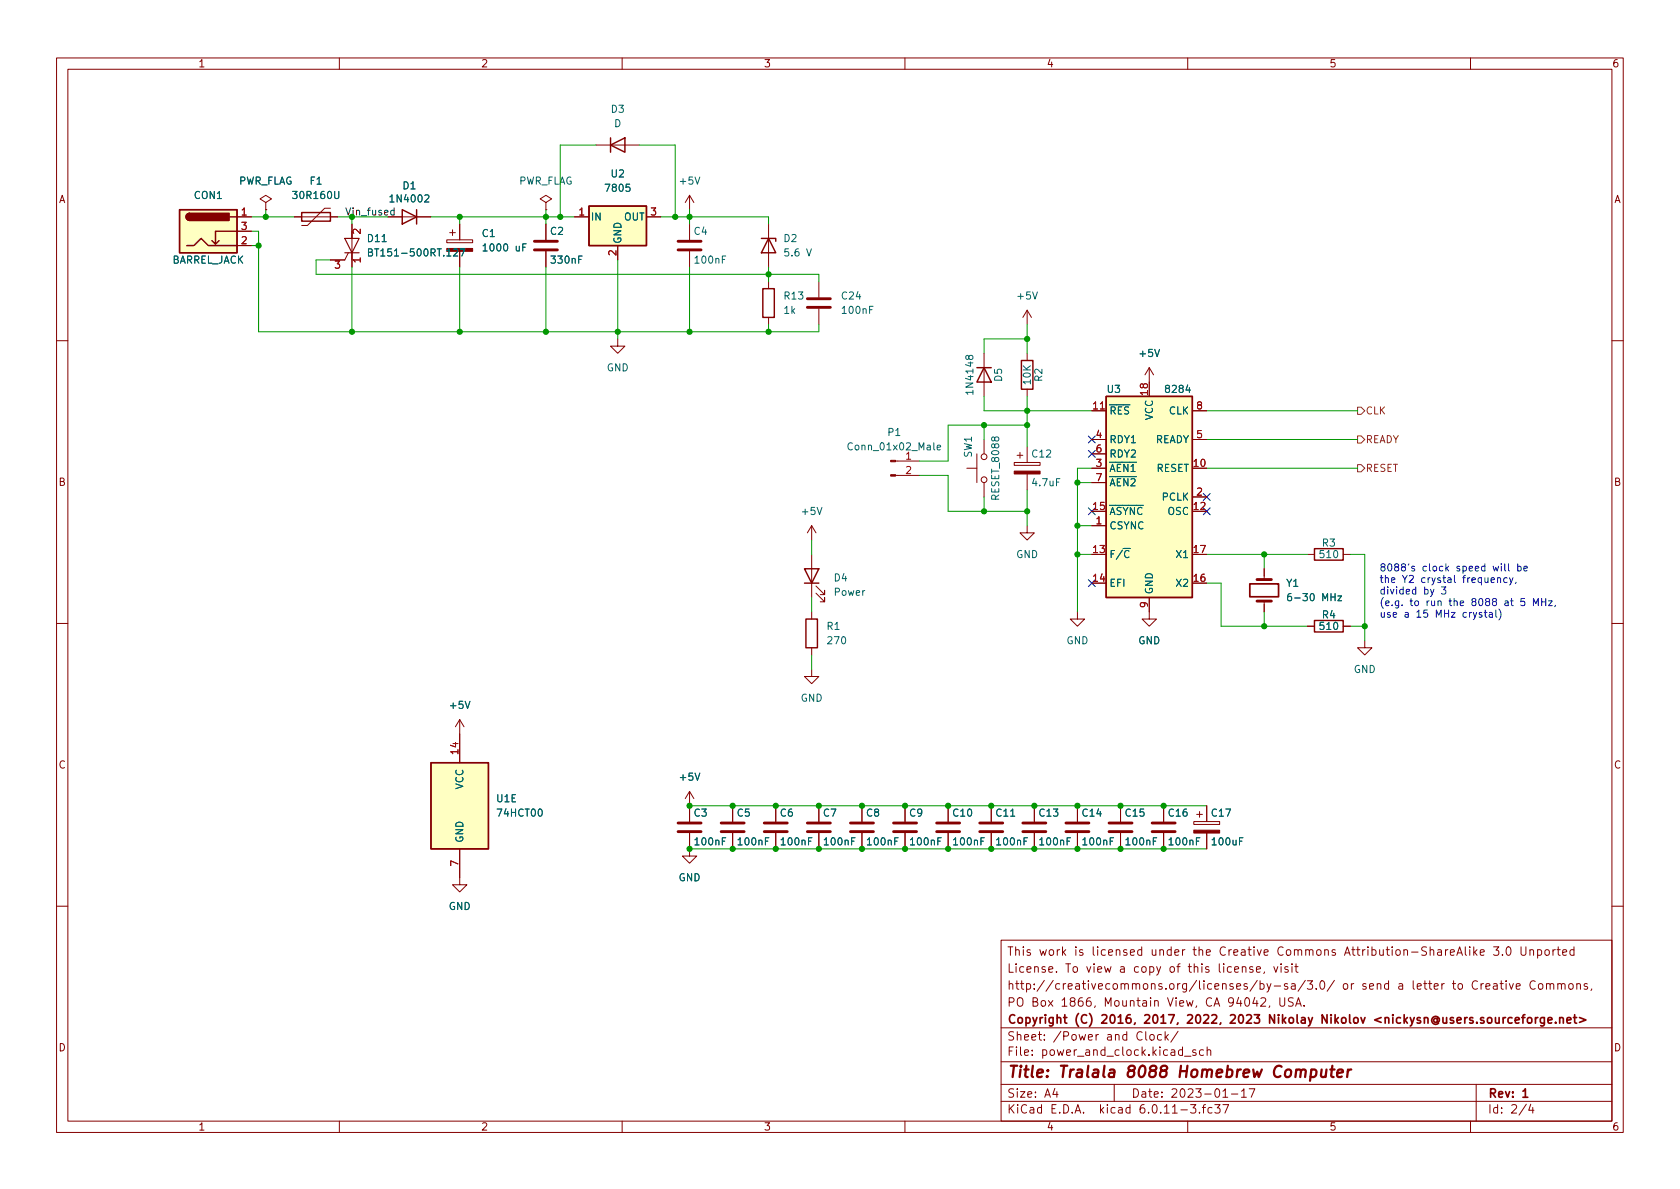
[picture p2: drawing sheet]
<svg xmlns="http://www.w3.org/2000/svg" width="297mm" height="210mm" viewBox="0 0 297 210" stroke-linecap="round" stroke-linejoin="round" font-family="sans-serif">
<g fill="none" stroke="#840000" stroke-width=".18">
<path d="M10 10.2h277v190.1h-277zM12 12.2h273v186.1h-273zM60 10.2v2M110 10.2v2M160 10.2v2M210 10.2v2M260 10.2v2M41.9 38.3h2.5M47 35.8l1-.6-1-.7-1 .7 1 .6v1.3M47 37.1h.1M52.1 38.3h7.6M58.4 36.8h-1l-3 3.1h-1.1"/>
<path d="M62.2 39.6v7.6M68.6 38.3h7.6M81.3 39.6v2.8M96.5 35.8l1-.6-1-.7-1 .7 1 .6v1.3M96.5 37.1h.1M96.5 39.6v2.8M101.6 38.3h2.5M105.4 25.6h7.6M114.3 38.3h2.5M121.9 34.5l-.7 1.3M121.9 34.5v2.6M121.9 39.6v2.8"/>
<path d="M121.9 34.5l.8 1.3M135.9 39.6v7.6M41.9 43.4h2.5M41.9 40.9h2.5M61.6 44.7l-.6 1.3h-2.6M79 42.4h4.6v.5h-4.6zM79.5 41.1h1M80 40.6v1.1M81.3 44.4v2.8M96.5 44.4v2.8M109.2 59.9v1.3h1.3l-1.3 1.3-1.3-1.3h1.3M109.2 43.4v2.6"/>
<path d="M121.9 44.4v2.8M135.9 49.8v1.2M135.9 56.1v1.3M144.8 49.8v2.8M144.8 54.6v2.8M181.6 54.9v2.5M181.6 54.9l-.8 1.2M181.6 54.9l.8 1.2M10 60.2h2M174 62.5v7.6M174 77.7v2.6M181.6 62.5v1.2"/>
<path d="M181.6 68.8v1.3M181.6 79v2.8M193 72.6h2.6M193 77.7h2.6M203.2 65v5.1M203.2 65l-.8 1.3M203.2 65l.8 1.3M210.8 72.6h2.6M210.8 77.7h2.6M285 60.2h2M143.5 93l-.8 1.2M143.5 93v2.5"/>
<path d="M143.5 98v7.7M143.5 93l.8 1.2M158.3 84.1h4.3M158.3 81.5h4.3M170.9 82.8h1.8M172.7 80.3v5M174 85.3v2.6M179.3 81.8h4.6v.5h-4.6zM179.8 80.5h1M180.3 80v1M181.6 93v1.2h1.3l-1.3 1.3-1.3-1.3h1.3M181.6 83.8v2.8"/>
<path d="M193 82.8h2.6M193 93h2.6M193 90.4h2.6M193 98h2.6M193 80.3h2.6M193 85.3h2.6M210.8 82.8h2.6M210.8 90.4h2.6M210.8 98h2.6M210.8 87.9h2.6M231.1 98h1.3M237.5 98h1.3"/>
<path d="M10 110.2h2M143.5 118.4v1.2h1.3l-1.3 1.3-1.3-1.3h1.3M143.5 108.2v1.3M143.5 114.5v1.3M144.3 104.9l1.5 1.5v-.7v.7h-.8M144.3 103.6l1.5 1.6v-.8v.8h-.8M190.5 108.2v1.3h1.3l-1.3 1.2-1.3-1.2h1.3M193 103.1h2.6M203.2 105.7v3.8h1.3l-1.3 1.2-1.3-1.2h1.3M210.8 103.1h2.6M223.5 100.6v1.9M223.5 106.3v1.9"/>
<path d="M231.1 110.7h1.3M237.5 110.7h1.3M241.3 113.3v1.2h1.3l-1.3 1.3-1.3-1.3h1.3M285 110.2h2M81.3 127.2v7.7M81.3 127.2l-.8 1.3M81.3 127.2l.7 1.3M121.9 139.9v5.4M121.9 139.9l-.7 1.3M121.9 139.9l.8 1.3M81.3 150.1v6.4h1.2l-1.2 1.2-1.3-1.2h1.3M121.9 147.3v4.1h1.3l-1.3 1.2-1.3-1.2h1.3"/>
<path d="M129.5 142.5v2.8M129.5 147.3v2.8M137.2 142.5v2.8M137.2 147.3v2.8M144.8 142.5v2.8M144.8 147.3v2.8M152.4 142.5v2.8M152.4 147.3v2.8M160 142.5v2.8M160 147.3v2.8M167.6 142.5v2.8M167.6 147.3v2.8"/>
<path d="M175.3 142.5v2.8M175.3 147.3v2.8M182.9 142.5v2.8M182.9 147.3v2.8M190.5 142.5v2.8M190.5 147.3v2.8M198.1 142.5v2.8M198.1 147.3v2.8M205.7 142.5v2.8M205.7 147.3v2.8M211.1 145.3h4.5v.5h-4.5zM211.6 144h1"/>
<path d="M212.1 143.5v1M213.4 142.5v2.8M213.4 147.3v2.8M10 160.2h2M177 166.3h108v32h-108zM186.8 171.8v.1M193.6 177.9l-.1 .2M201.9 168l-.5-.1-.3 .3v.4l.2 .3h.6M201.9 167.4v1.5M204.1 177.1l.3-.2 .3 .1 .1 .9M215.6 170.4v1.3l.2 .2M222.3 173.4l-1.3 1.9"/>
<path d="M222.8 174l.4-.1 .3 .3v.4l-.1 .3h-.6M222.8 173.4v1.5M224 173.9l.4 1M224.7 173.9l-.5 1.4-.2 .1M225.2 170.9l.4 1 .3-1M225.3 174.4h1.1M226.3 176.4v1.2l.3 .3h.3l.2-.3v-1.2M226.9 167.6a.6 .6 0 0 0-.8 0 .6 .6 0 0 0-.2 .7 .56 .56 0 0 0 .3 .6 .56 .56 0 0 0 .7-.1M227.6 174l-.3-.1-.2 .2v.3l.5 .1v.4h-.5M228.4 174h.5l.1 .9M229 174.3l-.5 .1a.29 .29 0 0 0-.2 .2 .29 .29 0 0 0 .2 .3h.5M230.8 173.4l-1.3 1.9"/>
<path d="M231.1 173.4h1l-.5 .6 .4 .1v.7l-.2 .1h-.4l-.3-.1M232.7 174.8v.1M233.5 173.6l.2-.2a.81 .81 0 0 1 .6 .7 .81 .81 0 0 1-.3 .8h-.1a.81 .81 0 0 1-.4-1.3zM235.9 173.4l-1.3 1.9M237.7 168.9l.5-1.5 .5 1.5M237.9 168.5h.7M259.9 167.4v.2M259.9 167.9v1M260.6 167.4v1.5M260.7 168.4l.5 .5M261.2 167.9l-.6 .6M261.7 168.4l.7-.1v-.3l-.5-.1-.2 .2 .1 .8h.6"/>
<path d="M264.1 167.4h.9l-.5 .6 .4 .1v.7l-.2 .1h-.4l-.2-.1M268.9 167.4v1.2l.3 .3h.3l.3-.3v-1.2M271.4 173.6a.6 .6 0 0 0-.7 0 .6 .6 0 0 0-.2 .7 .56 .56 0 0 0 .3 .6 .56 .56 0 0 0 .6-.1M285 160.2h2M60 198.3v2M110 198.3v2M160 198.3v2M177 194.8h108M177 191.8h108M177 187.8h108M177 181.8h108M182.5 186.5v.1"/>
<path d="M182.5 185.7v.1M184.6 183.8v.1M184.6 183v.1M193.8 182.9v1M194.2 182.9l-.3 .1-.1 .2M197 191.8v3M208.3 182.4l-1.3 1.9M210 198.3v2M211.4 185.7l-.3-.1-.2 .2v.3l.5 .1v.4h-.5M212.8 185.7l-.4-.1-.3 .3v.4l.1 .3h.6M213.4 185.8l.2-.2 .4 .1 .1 .9M213.4 185.1v1.5"/>
<path d="M214.8 195.3h.9l-.5 .6 .4 .1v.7l-.2 .1h-.4l-.2-.1M216.2 195.3h1l-.6 1.5M217.7 193.5h1.2M219.5 193l.4-.5v1.5M219.5 194h.9M220.9 192.5h1l-.7 1.5M260 198.3v2M261 191.8v6.5M270.6 195.3l-.3 1h.9M271 195.8v1"/>
<circle cx="174" cy="84.8" r=".51"/>
<circle cx="174" cy="80.8" r=".51"/>
</g>
<path d="M226.6 188.7a.88 .88 0 0 0-1-.1 .88 .88 0 0 0-.4 1 .69 .69 0 0 0 .4 .8 .69 .69 0 0 0 .8-.1" fill="none" stroke="#840000" stroke-width=".4"/>
<path d="M221 103.2h5.1v2.3h-5.1zM188.1 179.9h.5M188.3 179.4v1.3l.3 .2M210 179.6l.6-.2 .2 .2v.3l-.9 1h.9M217.6 179.6l.5-.2 .2 .2 .1 .3-.9 1h.9M225.3 179.4v1.5l-.8-1.5v1.5M234.6 179.4v1.5l-.8-1.5v1.5M244.2 179.9l-1.1 .5 1.1 .4M279.3 179.9l1.1 .5-1.1 .4" fill="none" stroke="#840000" stroke-width=".3"/>
<g fill="none" stroke="#840000" stroke-width=".51">
<path d="M94.5 44.2h4.1M94.5 42.7h4.1M119.9 44.2h4.1M119.9 42.7h4.1M142.7 54.4h4.1M142.7 52.8h4.1M222.2 106.3h2.6M222.2 102.5h2.6M119.9 147.1h4.1M119.9 145.5h4.1M127.5 147.1h4.1M127.5 145.5h4.1"/>
<path d="M135.1 147.1h4.1M135.1 145.5h4.1M142.7 147.1h4.1M142.7 145.5h4.1M150.4 147.1h4M150.4 145.5h4M158 147.1h4.1M158 145.5h4.1M165.6 147.1h4.1M165.6 145.5h4.1M173.2 147.1h4.1M173.2 145.5h4.1"/>
<path d="M180.8 147.1h4.1M180.8 145.5h4.1M188.5 147.1h4M188.5 145.5h4M196.1 147.1h4.1M196.1 145.5h4.1M203.7 147.1h4.1M203.7 145.5h4.1"/>
</g>
<g fill="none" stroke="#006464" stroke-width=".18">
<path d="M59.2 33.8v1.1l.2 .2h.4l.1-.2v-1.1M75.1 34.6l.5-.1 .2 .3-.7 .9h.7M111.3 32.6h-.6v.6l.2-.1h.4l.1 .2-.1 .4-.1 .1-.5-.1M122.9 31.3l.4 1.3 .4-1.3M67.6 42.7h.7M80.2 44.1l.5-.1 .2 .4-.8 .9h.8M81.4 44h.8l-.5 1.3M89.2 43.2l.1-.1a.68 .68 0 0 1 .5 .6 .68 .68 0 0 1-.5 .7l-.1-.1-.2-.4zM102.9 45.3h-.6v1.2M128.3 45.3h-.6v1.2M154.4 54.2h-.7v1.2M182.6 51.6l.4 1.3 .4-1.3"/>
<path d="M165.1 78.3v1.1l.2 .2M165.7 79.1l.6-.1-.1-.2-.3-.1-.2 .2 .1 .6h.4M171.3 63.1l.2-.3h.3l.2 .3v.3l-.5 .2-.1-.2-.2-.5-.2-.1-.2 .2v.3l.1 .2 .2 .1 .2-.3M175.9 77.5l.2-.2h.4l.1 .2-.1 .4-.4 .1-.2-.1-.2-.6h-.1l-.2 .1-.1 .3 .1 .2 .2 .1 .3-.3M196.2 71.6h3.6M204.2 61.8l.4 1.3 .4-1.3M210 68.1l-.3 .9h.8M210.3 68.6v.8M144.5 89.7l.4 1.3 .4-1.3M187.4 84.6h-.6v1.3M196.2 89.4h6M198.6 97h1.3"/>
<path d="M231.8 105h.1a.68 .68 0 0 1 .5 .6 .68 .68 0 0 1-.5 .6 .84 .84 0 0 1-.1-1.2zM82.2 124l.5 1.3 .4-1.3M122.9 136.7l.4 1.3 .4-1.3M95.3 143.2l.2-.1a.68 .68 0 0 1 .4 .6 .68 .68 0 0 1-.4 .6l-.2-.1-.2-.4zM128.3 148.1h-.6v1.3M135.9 148.1h-.6v1.3M143.6 148.1h-.6v1.3M151.2 148.1h-.6v1.3M158.8 148.1h-.6v1.3M166.4 148.1h-.6v1.3M174 148.1h-.6v1.3M178.7 144.3h.7"/>
<path d="M181.7 148.1h-.6v1.3M189.3 148.1h-.6v1.3M196.9 148.1h-.6v1.3M204.5 148.1h-.6v1.3M212.1 148.1h-.6v1.3M219.8 148.1h-.6v1.3"/>
</g>
<g fill="#840000" stroke="#840000" stroke-width=".18">
<path d="M179.3 83.3h4.6v.5h-4.6z"/>
<path d="M211.1 146.8h4.5v.5h-4.5z"/>
<path d="M157.5 83.9h.8v.3h-.8z"/>
<path d="M157.5 81.4h.8v.3h-.8z"/>
<path d="M79 43.9h4.6v.5h-4.6z"/>
</g>
<g fill="#ffffc2" stroke="#ffffc2" stroke-width=".18">
<path d="M76.2 134.9h10.2v15.2h-10.2z"/>
<path d="M195.6 70.1h15.2v35.6h-15.2z"/>
<path d="M31.7 37.1h10.2v7.6h-10.2z"/>
<path d="M104.1 36.4h10.2v7h-10.2z"/>
</g>
<g fill="none" stroke="#840000" stroke-width=".25">
<path d="M31.7 37.1h10.2v7.6h-10.2zM33.5 37.7a.64 .64 0 0 0-.6 .6 .64 .64 0 0 0 .6 .7M40.6 38.3h1.3M53.3 37.6h5.1v1.5h-5.1zM71.1 37.1l2.6 1.2-2.6 1.3zM73.7 37.1v2.5M104.1 36.4h10.2v7h-10.2zM107.9 25.6l2.6-1.2v2.5zM107.9 24.4v2.5M33 43.4h1.3l1.3-1.2 1.2 1.2h5.1M38.7 42.5l-.6 .7M41.9 40.9h-3.8v2.3l-.6-.7"/>
<path d="M134.6 42.2h2.6v.5M134.9 51h2v5.1h-2zM135.9 42.2l1.3 2.5h-2.6zM172.7 65h2.6M174 65l1.3 2.6h-2.6zM180.6 63.7h2v5.1h-2zM195.6 70.1h15.2v35.6h-15.2zM232.4 97h5.1v2.1h-5.1zM142.2 100.6h2.6l-1.3 2.5zM142.2 103.1h2.6M142.5 109.5h2v5h-2zM232.4 109.7h5.1v2.1h-5.1z"/>
<path d="M76.2 134.9h10.2v15.2h-10.2z"/>
</g>
<path d="M59.3 46.2h.8l-.5 .4 .4 .2v.5l-.2 .1-.5-.1M63.7 46h-1.3l.4 .3M63.7 40.5v.8l-.9-.8-.4 .3 .1 .5M194.6 72.3h.7" fill="none" stroke="#a90000" stroke-width=".18"/>
<g fill="#840000" stroke="#840000" stroke-width=".25">
<path d="M33.1 37.9l.4-.2v1.3a.64 .64 0 0 1-.6-.4 .64 .64 0 0 1 .2-.7z"/>
<path d="M33.5 37.7h7v1.3h-7z"/>
</g>
<path d="M61 42.2h2.5l-1.3 2.5zM61 44.7h2.5" fill="none" stroke="#840000" stroke-width=".2"/>
<path d="M240 77.1h.7l.6 .6-.6 .7h-.7zM240 72h.7l.6 .6-.6 .7h-.7zM240 82.2h.7l.6 .6-.6 .6h-.7z" fill="none" stroke="#725600" stroke-width=".18"/>
<path d="M69.7 37.2h-.4l-.2 .2 .1 .6h.5M69.7 36.8v1.2" fill="none" stroke="#0f0f0f" stroke-width=".18"/>
<path d="M247.9 107v.1M250.1 100.2l-.3-.1-.2 .2 .1 .2 .4 .1v.3h-.5M250.3 104.3l-.3-.1-.3 .3 .1 .5h.5M250.3 103.8v1.3M255.8 100.5l.3 .5M256.1 100.1l-.5 .5M257.2 101.7v1.1l.1 .2M265 107.7a1.46 1.46 0 0 1 0 1.9M268 103l-.1 .2M269.6 105.8h-.6l-.1 .6 .2-.1 .4 .1 .1 .2v.4l-.2 .1-.5-.1M271.1 107.1v-1.3l.5 .9 .4-.9v1.3" fill="none" stroke="#0000c2" stroke-width=".18"/>
<g fill="none" stroke="#009600" stroke-width=".18">
<path d="M44.4 38.3h7.7M47 37.1v1.2M59.7 38.3h8.9M62.2 38.3v1.3M76.2 38.3h25.4M81.3 38.3v1.3M96.5 37.1v2.5M105.4 25.6h-6.3v12.7M113 25.6h6.4v12.7M116.8 38.3h19.1v1.3M121.9 37.1v2.5M44.4 40.9h1.3v17.8h99.1v-1.3"/>
<path d="M44.4 43.4h1.3M58.4 46h-2.5v2.5h88.9v1.3M62.2 47.2v11.5M81.3 47.2v11.5M96.5 47.2v11.5M109.2 46v13.9M121.9 47.2v11.5M135.9 47.2v2.6M135.9 57.4v1.3M181.6 57.4v5.1M181.6 59.9h-7.6v2.6M174 70.1v2.5h19"/>
<path d="M174 75.2v2.5M181.6 70.1v8.9M181.6 75.2h-14v6.3h-5M213.4 77.7h26.6M213.4 72.6h26.6M143.5 95.5v2.5M162.6 84.1h5v6.3h14M174 87.9v2.5M181.6 86.6v6.4M190.5 98h2.5M190.5 93h2.5M190.5 85.3h2.5"/>
<path d="M193 82.8h-2.5v25.4M213.4 82.8h26.6M213.4 98h17.7M223.5 98v2.6M238.8 98h2.5v15.3M143.5 105.7v2.5M143.5 115.8v2.6M213.4 103.1h2.5v7.6h15.2M223.5 108.2v2.5M238.8 110.7h2.5M121.9 150.1h91.5M121.9 142.5h91.5"/>
</g>
<path d="M192.4 79.6l1.2 1.3M192.4 77.1l1.2 1.2M193.6 79.6l-1.2 1.3M193.6 77.1l-1.2 1.2M192.4 89.8l1.2 1.2M193.6 89.8l-1.2 1.2M212.8 87.3l1.2 1.2M212.8 89.8l1.2 1.2M214 87.3l-1.2 1.2M214 89.8l-1.2 1.2M192.4 102.5l1.2 1.2M193.6 102.5l-1.2 1.2" fill="none" stroke="#000084" stroke-width=".18"/>
<g fill="#009600" stroke="#009600" stroke-width=".18">
<circle cx="144.8" cy="150.1" r=".46"/>
<circle cx="137.2" cy="142.5" r=".46"/>
<circle cx="182.9" cy="142.5" r=".46"/>
<circle cx="160" cy="142.5" r=".46"/>
<circle cx="160" cy="150.1" r=".46"/>
<circle cx="144.8" cy="142.5" r=".46"/>
<circle cx="152.4" cy="142.5" r=".46"/>
<circle cx="152.4" cy="150.1" r=".46"/>
<circle cx="129.5" cy="142.5" r=".46"/>
<circle cx="119.4" cy="38.3" r=".46"/>
<circle cx="121.9" cy="38.3" r=".46"/>
<circle cx="121.9" cy="58.7" r=".46"/>
<circle cx="135.9" cy="48.5" r=".46"/>
<circle cx="135.9" cy="58.7" r=".46"/>
<circle cx="129.5" cy="150.1" r=".46"/>
<circle cx="137.2" cy="150.1" r=".46"/>
<circle cx="109.2" cy="58.7" r=".46"/>
<circle cx="121.9" cy="142.5" r=".46"/>
<circle cx="121.9" cy="150.1" r=".46"/>
<circle cx="181.6" cy="59.9" r=".46"/>
<circle cx="181.6" cy="90.4" r=".46"/>
<circle cx="190.5" cy="85.3" r=".46"/>
<circle cx="181.6" cy="75.2" r=".46"/>
<circle cx="181.6" cy="72.6" r=".46"/>
<circle cx="174" cy="75.2" r=".46"/>
<circle cx="174" cy="90.4" r=".46"/>
<circle cx="45.7" cy="43.4" r=".46"/>
<circle cx="62.2" cy="58.7" r=".46"/>
<circle cx="47" cy="38.3" r=".46"/>
<circle cx="190.5" cy="93" r=".46"/>
<circle cx="190.5" cy="98" r=".46"/>
<circle cx="223.5" cy="98" r=".46"/>
<circle cx="223.5" cy="110.7" r=".46"/>
<circle cx="241.3" cy="110.7" r=".46"/>
<circle cx="198.1" cy="142.5" r=".46"/>
<circle cx="198.1" cy="150.1" r=".46"/>
<circle cx="167.6" cy="150.1" r=".46"/>
<circle cx="167.6" cy="142.5" r=".46"/>
<circle cx="175.3" cy="150.1" r=".46"/>
<circle cx="175.3" cy="142.5" r=".46"/>
<circle cx="205.7" cy="150.1" r=".46"/>
<circle cx="205.7" cy="142.5" r=".46"/>
<circle cx="190.5" cy="150.1" r=".46"/>
<circle cx="182.9" cy="150.1" r=".46"/>
<circle cx="190.5" cy="142.5" r=".46"/>
<circle cx="96.5" cy="58.7" r=".46"/>
<circle cx="81.3" cy="58.7" r=".46"/>
<circle cx="81.3" cy="38.3" r=".46"/>
<circle cx="96.5" cy="38.3" r=".46"/>
<circle cx="99.1" cy="38.3" r=".46"/>
</g>
<g font-size="2.8" fill="#840000">
<text x="178" y="191.2">Title:</text>
<text x="187.3" y="191.2">Tralala</text>
<text x="199.5" y="191.2">8088</text>
<text x="209" y="191.2">Homebrew</text>
<text x="226.1" y="191.2">Computer</text>
</g>
<g font-size="2.1" fill="#840000">
<text x="178" y="172.5">License.</text>
<text x="178" y="169.5">This</text>
<text x="183.7" y="169.5">work</text>
<text x="188.4" y="172.5">To view</text>
<text x="190.1" y="169.5">is</text>
<text x="193.3" y="169.5">licensed</text>
<text x="198.2" y="172.5">a</text>
<text x="200.8" y="172.5">copy</text>
<text x="203.9" y="169.5">under</text>
<text x="207.3" y="172.5">of</text>
<text x="210.8" y="172.5">this</text>
<text x="211.5" y="169.5">the</text>
<text x="216.2" y="172.5">license,</text>
<text x="216.3" y="169.5">Creative</text>
<text x="226.1" y="172.5">visit</text>
<text x="226.6" y="169.5">Commons</text>
<text x="238.7" y="169.5">Attribution-ShareAlike</text>
<text x="265.2" y="169.5">3.0</text>
<text x="270" y="169.5">Unported</text>
<text x="178" y="178.5">PO Box</text>
<text x="178" y="175.5">http://creativecommons.org/licenses/by-sa/3.0/</text>
<text x="187.7" y="178.5">1866,</text>
<text x="195.5" y="178.5">Mountain</text>
<text x="206.8" y="178.5">View,</text>
<text x="213.7" y="178.5">CA 94042,</text>
<text x="226.9" y="178.5">USA.</text>
<text x="237.3" y="175.5">or</text>
<text x="240.9" y="175.5">send</text>
<text x="247.4" y="175.5">a</text>
<text x="250" y="175.5">letter</text>
<text x="257.3" y="175.5">to</text>
<text x="260.8" y="175.5">Creative</text>
<text x="271.2" y="175.5">Commons,</text>
<text x="178" y="184.5">Sheet:</text>
<text x="178" y="181.5">Copyright</text>
<text x="186.2" y="184.5">/Power</text>
<text x="190" y="181.5">(C)</text>
<text x="195" y="181.5">2016,</text>
<text x="195.7" y="184.5">and</text>
<text x="201.1" y="184.5">Clock/</text>
<text x="202.8" y="181.5">2017,</text>
<text x="210.7" y="181.5">2022,</text>
<text x="218.6" y="181.5">2023</text>
<text x="225.7" y="181.5">Nikolay</text>
<text x="235.3" y="181.5">Nikolov</text>
<text x="244.9" y="181.5">&lt;nickysn@users.sourceforge.net&gt;</text>
<text x="178" y="187.2">File:</text>
<text x="184.4" y="187.2">power_and_clock.kicad_sch</text>
<text x="178" y="197.4">KiCad</text>
<text x="178" y="194.6">Size:</text>
<text x="184.7" y="194.6">A4</text>
<text x="185.7" y="197.4">E.D.A.</text>
<text x="194.6" y="197.4">kicad</text>
<text x="200" y="194.6">Date:</text>
<text x="201.8" y="197.4">6.0.11-3.fc37</text>
<text x="207" y="194.6">2023-01-17</text>
<text x="263" y="194.6">Rev:</text>
<text x="263" y="197.4">Id:</text>
<text x="267.1" y="197.4">2/4</text>
<text x="269.1" y="194.6">1</text>
</g>
<g font-size="1.8" fill="#840000">
<text x="35" y="12.3">1</text>
<text x="85" y="12.3">2</text>
<text x="135" y="12.3">3</text>
<text x="185" y="12.3">4</text>
<text x="235" y="12.3">5</text>
<text x="285" y="12.3">6</text>
<text x="10.4" y="36.3">A</text>
<text x="285.4" y="36.3">A</text>
<text x="10.3" y="86.3">B</text>
<text x="285.3" y="86.3">B</text>
<text x="10.3" y="136.3">C</text>
<text x="285.3" y="136.3">C</text>
<text x="10.3" y="186.3">D</text>
<text x="285.3" y="186.3">D</text>
<text x="35" y="200.3">1</text>
<text x="85" y="200.3">2</text>
<text x="135" y="200.3">3</text>
<text x="185" y="200.3">4</text>
<text x="235" y="200.3">5</text>
<text x="285" y="200.3">6</text>
</g>
<g font-size="1.8" fill="#006464">
<text x="107.9" y="20.3">D3</text>
<text x="108.5" y="22.9">D</text>
<text x="34.2" y="35.6">CON1</text>
<text x="42.2" y="33">PWR_FLAG</text>
<text x="51.5" y="35.6">30R160U</text>
<text x="54.7" y="33">F1</text>
<text x="71.1" y="33.9">D1</text>
<text x="91.7" y="33">PWR_FLAG</text>
<text x="106.7" y="34.3">7805</text>
<text x="107.9" y="31.8">U2</text>
<text x="119.9" y="33">+5V</text>
<text x="68.6" y="36.2">1N4002</text>
<text x="97.2" y="41.9">C2</text>
<text x="104.4" y="39.4">IN</text>
<text x="110.3" y="39.4">OUT</text>
<text x="122.6" y="41.9">C4</text>
<text x="30.4" y="47">BARREL_JACK</text>
<text x="64.8" y="43.2">D11</text>
<text x="64.8" y="45.7">BT151-500RT.127</text>
<text x="85.1" y="42.3">C1</text>
<text x="85.1" y="44.8">1000</text>
<text x="91.1" y="44.8">uF</text>
<text x="97.2" y="47">330nF</text>
<text x="110.2" y="43.2" transform="rotate(-90 110.2 43.2)">GND</text>
<text x="122.6" y="47">100nF</text>
<text x="138.4" y="43.2">D2</text>
<text x="138.4" y="45.7">5.6</text>
<text x="142.6" y="45.7">V</text>
<text x="138.4" y="53.3">R13</text>
<text x="148.6" y="53.3">C24</text>
<text x="179.6" y="53.3">+5V</text>
<text x="138.4" y="55.9">1k</text>
<text x="148.6" y="55.9">100nF</text>
<text x="201.2" y="63.5">+5V</text>
<text x="107.2" y="66">GND</text>
<text x="172.5" y="70.1" transform="rotate(-90 172.5 70.1)">1N4148</text>
<text x="177.6" y="67.6" transform="rotate(-90 177.6 67.6)">D5</text>
<text x="182.6" y="68.2" transform="rotate(-90 182.6 68.2)">10K</text>
<text x="184.7" y="67.6" transform="rotate(-90 184.7 67.6)">R2</text>
<text x="195.6" y="69.9">U3</text>
<text x="205.7" y="69.9">8284</text>
<text x="156.8" y="77.5">P1</text>
<text x="196.1" y="73.7">~{RES}</text>
<text x="204.2" y="74.4" transform="rotate(-90 204.2 74.4)">VCC</text>
<text x="206.6" y="73.7">CLK</text>
<text x="149.6" y="80">Conn_01x02_Male</text>
<text x="172.2" y="81" transform="rotate(-90 172.2 81)">SW1</text>
<text x="182.2" y="81.3">C12</text>
<text x="196.1" y="83.8">~{AEN1}</text>
<text x="196.1" y="78.7">RDY1</text>
<text x="196.1" y="81.3">RDY2</text>
<text x="204.3" y="78.7">READY</text>
<text x="204.4" y="83.8">RESET</text>
<text x="177" y="88.7" transform="rotate(-90 177 88.7)">RESET_8088</text>
<text x="182.2" y="86.4">4.7uF</text>
<text x="196.1" y="86.4">~{AEN2}</text>
<text x="205.3" y="88.9">PCLK</text>
<text x="141.5" y="91.4">+5V</text>
<text x="196.1" y="94">CSYNC</text>
<text x="196.1" y="91.4">~{ASYNC}</text>
<text x="206.3" y="91.4">OSC</text>
<text x="179.6" y="99.1">GND</text>
<text x="196.1" y="99.1">F/~{C}</text>
<text x="207.7" y="99.1">X1</text>
<text x="233.1" y="99.1">510</text>
<text x="233.6" y="97">R3</text>
<text x="147.3" y="103.2">D4</text>
<text x="147.3" y="105.7">Power</text>
<text x="196.1" y="104.1">EFI</text>
<text x="204.2" y="105.2" transform="rotate(-90 204.2 105.2)">GND</text>
<text x="207.7" y="104.1">X2</text>
<text x="227.3" y="104.1">Y1</text>
<text x="227.3" y="106.7">6-30</text>
<text x="233.7" y="106.7">MHz</text>
<text x="146.1" y="111.8">R1</text>
<text x="233.1" y="111.8">510</text>
<text x="233.6" y="109.7">R4</text>
<text x="146.1" y="114.3">270</text>
<text x="188.5" y="114.3">GND</text>
<text x="201.2" y="114.3">GND</text>
<text x="239.3" y="119.4">GND</text>
<text x="79.3" y="125.7">+5V</text>
<text x="141.5" y="124.5">GND</text>
<text x="82.3" y="139.7" transform="rotate(-90 82.3 139.7)">VCC</text>
<text x="87.6" y="142.2">U1E</text>
<text x="119.9" y="138.4">+5V</text>
<text x="82.3" y="149.1" transform="rotate(-90 82.3 149.1)">GND</text>
<text x="87.6" y="144.8">74HCT00</text>
<text x="122.6" y="144.8">C3</text>
<text x="122.6" y="149.9">100nF</text>
<text x="130.2" y="144.8">C5</text>
<text x="130.2" y="149.9">100nF</text>
<text x="137.8" y="144.8">C6</text>
<text x="137.8" y="149.9">100nF</text>
<text x="145.4" y="144.8">C7</text>
<text x="145.4" y="149.9">100nF</text>
<text x="153" y="144.8">C8</text>
<text x="153" y="149.9">100nF</text>
<text x="160.7" y="144.8">C9</text>
<text x="160.7" y="149.9">100nF</text>
<text x="168.3" y="144.8">C10</text>
<text x="168.3" y="149.9">100nF</text>
<text x="175.9" y="144.8">C11</text>
<text x="175.9" y="149.9">100nF</text>
<text x="183.5" y="144.8">C13</text>
<text x="183.5" y="149.9">100nF</text>
<text x="191.1" y="144.8">C14</text>
<text x="191.1" y="149.9">100nF</text>
<text x="198.8" y="144.8">C15</text>
<text x="198.8" y="149.9">100nF</text>
<text x="206.4" y="144.8">C16</text>
<text x="206.4" y="149.9">100nF</text>
<text x="214" y="144.8">C17</text>
<text x="214" y="149.9">100uF</text>
<text x="79.3" y="161.3">GND</text>
<text x="119.9" y="156.2">GND</text>
</g>
<g font-size="1.8" fill="#a90000">
<text x="42.5" y="38.1">1</text>
<text x="42.5" y="40.6">3</text>
<text x="102.2" y="38.1">1</text>
<text x="114.9" y="38.1">3</text>
<text x="42.5" y="43.2">2</text>
<text x="64.5" y="46.6" transform="rotate(-90 64.5 46.6)">1</text>
<text x="109" y="45.4" transform="rotate(-90 109 45.4)">2</text>
<text x="202.9" y="70.1" transform="rotate(-90 202.9 70.1)">18</text>
<text x="193" y="72.4">11</text>
<text x="193.6" y="77.5">4</text>
<text x="211.4" y="77.5">5</text>
<text x="211.4" y="72.4">8</text>
<text x="160" y="81.3">1</text>
<text x="160" y="83.8">2</text>
<text x="193.6" y="82.5">3</text>
<text x="193.6" y="80">6</text>
<text x="210.8" y="82.5">10</text>
<text x="193.6" y="85.1">7</text>
<text x="211.4" y="87.6">2</text>
<text x="193" y="90.2">15</text>
<text x="193.6" y="92.7">1</text>
<text x="210.8" y="90.2">12</text>
<text x="193" y="97.8">13</text>
<text x="210.8" y="97.8">17</text>
<text x="193" y="102.9">14</text>
<text x="202.9" y="107.6" transform="rotate(-90 202.9 107.6)">9</text>
<text x="210.8" y="102.9">16</text>
<text x="81" y="133.6" transform="rotate(-90 81 133.6)">14</text>
<text x="81" y="153.3" transform="rotate(-90 81 153.3)">7</text>
</g>
<text font-size="1.8" fill="#009600" x="61" y="38.1">Vin_fused</text>
<g font-size="1.8" fill="#725600">
<text x="241.4" y="73.7">CLK</text>
<text x="241.4" y="83.8">RESET</text>
<text x="241.4" y="78.7">READY</text>
</g>
<g font-size="1.8" fill="#0000c2">
<text x="243.8" y="101">8088's</text>
<text x="251.4" y="101">clock</text>
<text x="257.6" y="101">speed</text>
<text x="264.2" y="101">will</text>
<text x="268.6" y="101">be</text>
<text x="243.8" y="103.1">the</text>
<text x="243.8" y="105.1">divided</text>
<text x="243.8" y="107.2">(e.g.</text>
<text x="247.9" y="103.1">Y2</text>
<text x="249.3" y="107.2">to</text>
<text x="251.3" y="103.1">crystal</text>
<text x="251.7" y="105.1">by</text>
<text x="252.2" y="107.2">run</text>
<text x="254.9" y="105.1">3</text>
<text x="256.5" y="107.2">the</text>
<text x="258.9" y="103.1">frequency,</text>
<text x="260.5" y="107.2">8088</text>
<text x="266.5" y="107.2">at</text>
<text x="271.8" y="107.2">MHz,</text>
<text x="243.8" y="109.2">use</text>
<text x="248.2" y="109.2">a</text>
<text x="250.5" y="109.2">15</text>
<text x="254" y="109.2">MHz</text>
<text x="259" y="109.2">crystal)</text>
</g>
</svg>
